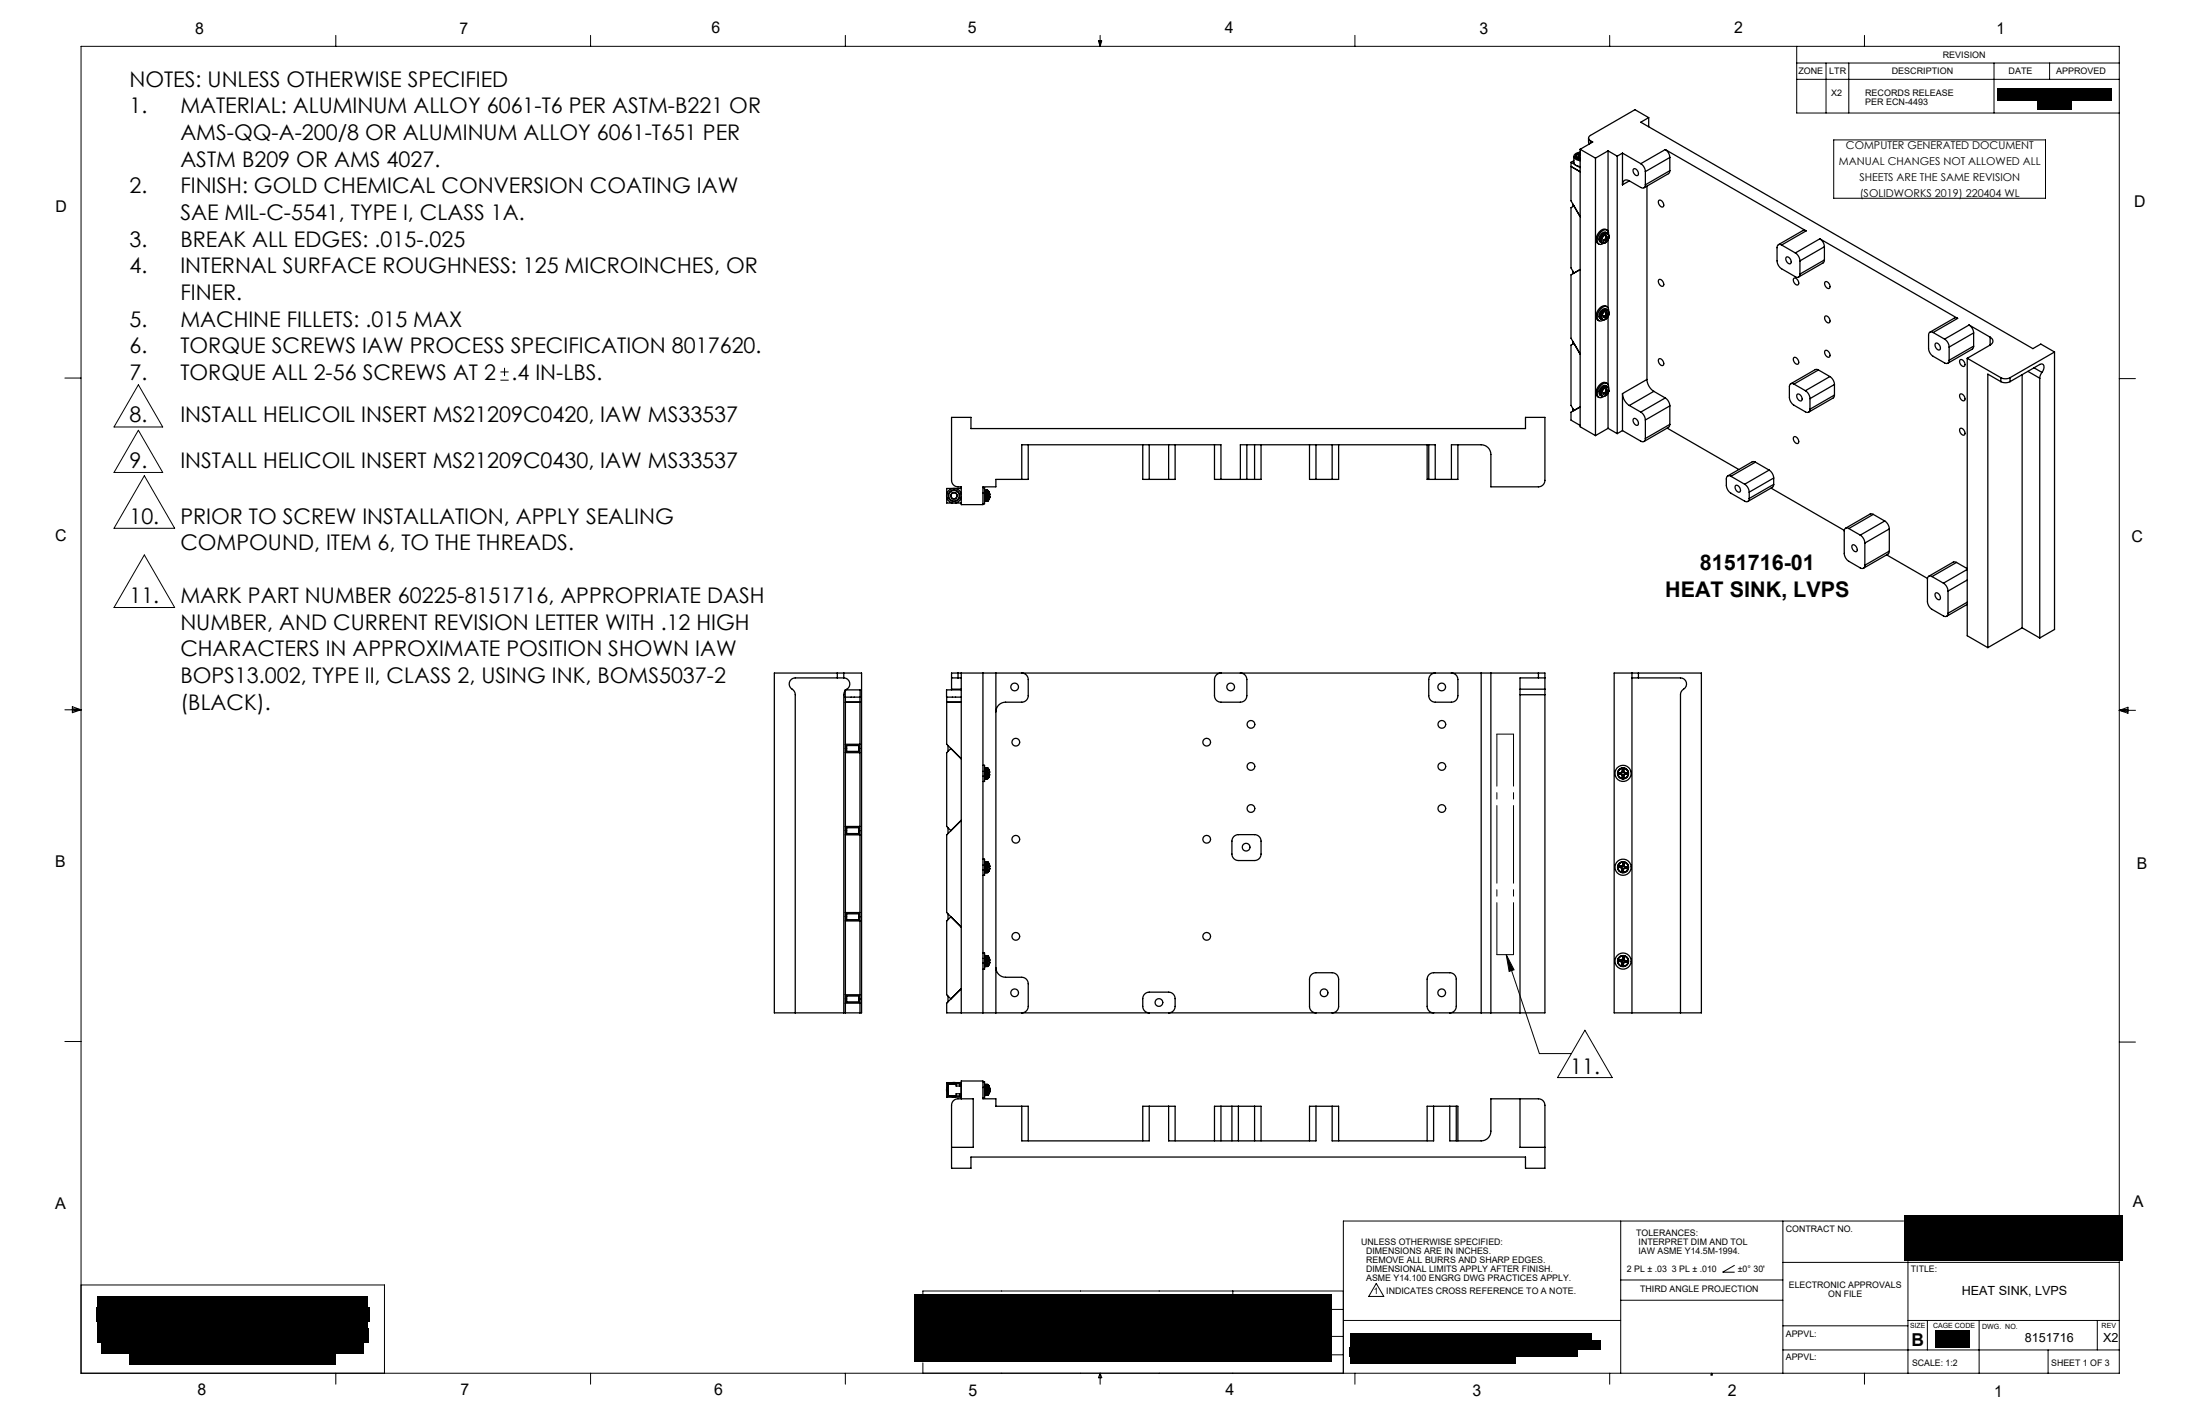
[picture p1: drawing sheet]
<svg xmlns="http://www.w3.org/2000/svg" width="432mm" height="279mm" viewBox="0 0 432 279" stroke-linecap="round" stroke-linejoin="round" font-family="sans-serif">
<g fill="none" stroke="#000" stroke-width=".2">
<path d="M65.9 6.9v2.2M115.9 6.9v2.2M165.9 6.9v2.2M215.6 8h.6l-.3 1.1zM215.7 8l.2 1.1M215.9 6.9v2.2M216 8l-.1 1.1M265.9 6.9v2.2M315.9 6.9v2.2M352.6 9.1v13.1h63.4M352.6 12.4h63.4M352.6 15.6h63.4"/>
<path d="M358.4 12.4v9.8M362.9 12.4v9.8M365.9 6.9v2.2M391.4 12.4v9.8M402.3 12.4v3.2M359.9 27.4h41.6v11.5h-41.6zM12.7 74.2h3.2M27.2 75.5l4.7 8.3h-9.5zM98.2 74.6h1.6M98.2 73h1.6M99 72.2v1.6M416 74.3h3.1"/>
<path d="M27.2 84.4l4.7 8.3h-9.5zM28.3 93.3l6 10.4h-11.9zM28.3 108.9l6 10.3h-11.9zM12.7 139.3h3.2M14.2 139l1.7 .3M14.2 138.7l1.7 .6-1.7 .5zM15.9 139.3l-1.7 .2M416 139.4h3.1M416 139.4l1.7-.6v1.1zM416 139.4l1.7 .2M417.7 139.1l-1.7 .3M295.6 187.3l6.5 19.4h6.3"/>
<path d="M295.6 187.3l1.6 3-1 .3zM12.7 204.4h3.2M311.1 202.1l5.3 9.3h-10.7zM416 204.5h3.1M318.1 239.6v29.8M349.9 239.6v29.8M373.6 239.6h-109.9v29.8M416 238.5v-229.4h-400.1v260.3h400.1v-21.9M15.9 252.1h59.6v17.3M242 253.3v.9M261.2 256.9h2.5M263.7 253.3h-82.6v.9"/>
<path d="M263.7 259.1h54.4M270.1 251.8l1.5 2.6h-3zM318.1 255.1h31.8M318.1 251.1h31.8M340.5 248.3l-2.4 1.3h2.4M349.9 247.7h66.1M374.5 247.5v21.9M374.5 259.1h41.5M378.3 259.1v5.8M388.4 259.1v10.3M411.6 259.1v5.8M65.9 269.4v2.2"/>
<path d="M115.9 269.4v2.2M165.9 269.4v2.2M181.1 267.4v2M215.9 269.4v2.2M215.9 269.4l.3 .9h-.6zM261.2 262.2h2.5M261.2 265.8h2.5M265.9 269.4v2.2M315.9 269.4v2.2M335.9 269.4l.2 .4h-.3zM349.9 264.9h66.1M349.9 260.1h24.6"/>
<path d="M365.9 269.4v2.2M402 264.9v4.5"/>
</g>
<path d="M293.8 144h3.3M293.8 187.3h3.3" fill="none" stroke="#000" stroke-width=".2" stroke-dasharray="15.2 1.3 1.3 1.3"/>
<path d="M293.8 144v43.3M297.1 144v43.3" fill="none" stroke="#000" stroke-width=".2" stroke-dasharray="15.2 1.3 1.3 1.3" stroke-dashoffset="5"/>
<g fill="#000">
<path d="M391.9 17.3h19.2v2.4h-19.2zM391.9 17.3h22.6v2.4h-22.6zM403.8 17.3h7.3v2.4h-7.3zM403.8 17.3h10.7v2.4h-10.7zM399.8 19h6.8v2.4h-6.8zM295.6 187.3l1.6 3-1 .3zM18.8 256.4h53.7v2.9h-53.7zM19.1 254.3h53.1v2.9h-53.1zM373.8 238.4h42.9v9h-42.9zM19 260.6h53.3v2.9h-53.3zM19.1 258.5h53.1v2.9h-53.1zM19.9 262.7h51.5v2.9h-51.5z"/>
<path d="M25.4 264.8h40.5v2.9h-40.5zM179.5 254.1h81.8v13.1h-81.8zM264.9 261.5h47.4v1.9h-47.4zM264.9 262.9h49.2v1.9h-49.2zM264.9 264.3h44.8v2h-44.8zM264.9 265.7h32.6v2h-32.6zM379.8 261.1h6.8v3.3h-6.8z"/>
</g>
<g fill="none" stroke="#000" stroke-width=".25">
<path d="M308.3 31.9l.8 .4M308.3 32.7l1.8 1M308.3 31.9v7.5l1.8 3.1M308.9 30.7v1.3l.2 .3M308.9 31.5l-.6 .4M309.1 32.3l.5 .3M309.6 32.6l.5 .1M309.6 32.6l.5 .3M309.6 30.3l-.4 .4M309.9 30.4l-.2 .4 .4 .2M309.9 30.4v.5M309.9 30.9h.2l-.1 .1"/>
<path d="M310.1 30.1a.67 .67 0 0 0-.7 .8l.7 .4M310.1 29.9a.98 .98 0 0 0-1.1 1 1.52 1.52 0 0 0 1.1 .6M310.1 30a.87 .87 0 0 0-.9 .8l.5 .4 .4 .1M310.1 30.4h-.2M310.1 29.3l3 1.7M310.1 29.3v54.4l3 1.8M311.8 27.1v.8l.2 .3M312.2 27.6l.4 .3-2.5 1.4M312.2 27.6v.5M313.1 31v54.5M315.6 29.6l1.8 1M315.6 29.6l-2.5 1.4"/>
<path d="M315.6 29.6v15.8M317.4 30.6v54.5M318.4 30l-1 .6M318.4 30l3.6 2.1M318.4 30v6.3M319.8 35.5a.82 .82 0 0 0-1-.1 .82 .82 0 0 0-.4 .9M319.8 35.5l2.2 1.3a.55 .55 0 0 0 .7 0 .55 .55 0 0 0 .2-.5M319.8 35.5l-1.4 .8M320.7 33.1a.88 .88 0 0 1 .7 1.3 .88 .88 0 0 1-.7-1.3zM322 32.1a1.98 1.98 0 0 1 .9 1.6M322.9 33.7v2.6M323.3 36.5v38"/>
<path d="M323.6 23.1l-2.7-1.6-8.7 5.1a.55 .55 0 0 0-.4 .5 .55 .55 0 0 0 .4 .5M323.6 23.1l-1.6 .9 77 44.4 1.6-.9 2.6 1.6M323.6 23.1v1.8M325.6 39.3a.88 .88 0 0 1 .8 1.3 .88 .88 0 0 1-.8-1.3zM326.8 29.3a1.98 1.98 0 0 1 .9 1.6M326.8 29.3l27.7 16M326.8 29.3l-4.8 2.8M327.7 33.5l-.2 .6-4.8 2.7M327.7 30.9v2.6M327.7 30.9l-4.8 2.8M327.7 33.5l-4.8 2.8M308.7 40v.5"/>
<path d="M308.7 53.2v.5M308.9 40.4l-.6 .4v11.8l.6 1 1.2-.7-1.8 1v12.5l1.8 3.1M313.8 47l.1 .3 .3 .3M313.8 47l.2 .1M313.9 47h-.1M314 47.1l.1 .3 .3 .2M314.1 46.9l-.1 .1M314.1 47.1h-.1M314.8 47l.2 .2M314.8 46.2l.6-.3a.7 .7 0 0 1 .3 1.1 1.09 1.09 0 0 1-1.1 .7 1.01 1.01 0 0 1 .2-1.5zM314.9 47l.3 .2M314.9 47h.1"/>
<path d="M315 47l.4 .2M315 47.2h.2M315.1 46.4l.3 .1M315.2 46.8l.3 .2M315.2 46.8l-.2 .2a.22 .22 0 0 0-.3 0 .22 .22 0 0 0 0 .3l.3-.1M315.2 47.2v.1M315.2 46.5l.3 .2M315.2 46.6l.4 .3M315.2 47.3l.1 .1M315.2 47.3l-.1 .2 .2-.1M315.2 46.5v.1M315.3 45.7a.99 .99 0 0 0-1.4 .8l-.1 .4 .2 .1"/>
<path d="M315.4 45.1l-.2-.1a1.84 1.84 0 0 0-1.9 2.3l.1 .3 .4 .3M315.4 46.5l.1 .2M315.4 46.5a.17 .17 0 0 0-.1-.2 .17 .17 0 0 0-.2 0 .17 .17 0 0 0 .1 .3v.2M315.4 47.2l-.1 .2M315.4 47.3l-.4 .4M315.5 45.8l-.2-.1a1.28 1.28 0 0 0-1.3 1.3M315.5 46.7l.2-.2v.2M315.5 47l-.1 .2M315.5 45.8a.99 .99 0 0 0-1.3 .9 .65 .65 0 0 0 .3 1M315.6 46.9l-.1 .1M315.6 46.6l.1 .1M315.6 47.1v13.3"/>
<path d="M315.7 46.1a.76 .76 0 0 0-.4-1 .76 .76 0 0 0-.9 .3 2.06 2.06 0 0 0-.8 2.3 .77 .77 0 0 0 1.2 0M315.7 46.7l-.1 .2M315.8 46.2l-.3-.4a1.22 1.22 0 0 0-1 1.9h.4M315.8 46.3l-.1 .5M325.6 54.8a.88 .88 0 0 1 .8 1.4 .88 .88 0 0 1-.8-1.4zM349.7 48.1a.55 .55 0 0 0-.6-.1 .55 .55 0 0 0-.3 .6v2.6a1.99 1.99 0 0 0 .9 1.5l2.7 1.6a.55 .55 0 0 0 .6 .1 .55 .55 0 0 0 .3-.6M349.7 48.1l2.7 1.5M350.7 50.4a.88 .88 0 0 1 .7 1.3 .88 .88 0 0 1-.7-1.3zM352.1 54.6a.88 .88 0 0 1 .8 1.3 .88 .88 0 0 1-.8-1.3zM352.4 49.6a1.98 1.98 0 0 1 .9 1.6M353.3 51.2v2.6M354.5 45.3l-.6-.1-4.8 2.8"/>
<path d="M354.5 45.3l-4.8 2.8M357.2 46.9a1.98 1.98 0 0 1 .9 1.5M357.2 46.9l27 15.6M357.2 46.9l-4.8 2.7M358.1 51l-.3 .6-4.8 2.8M358.1 48.4v2.6M358.1 48.4l-4.8 2.8M358.1 51l-4.8 2.8M358.3 55.3a.88 .88 0 0 1 .7 1.3 .88 .88 0 0 1-.7-1.3zM308.7 67v.5M308.9 67.4l-.6 .3v11.8l.6 1 1.2-.7-1.8 1.1v1.5l1.8 1.1M313.8 62.1l.4 .5"/>
<path d="M313.8 62.1l.2 .2M313.9 76.8a.62 .62 0 0 0 .3 .8M313.9 76.8l.1 .1M313.9 62.1h-.1M314 62.3l.4 .4M314 76.9l.1 .6 .3 .2M314.1 76.9h-.1M314.1 62.2l-.1 .1M314.1 62.1l-.1 .1M314.1 76.8h-.2M314.7 76l.5-.2 .3 .1a1.22 1.22 0 0 0-1 1.8l-.4-.4a1.59 1.59 0 0 1 .6-1.3zM314.7 77.1a.19 .19 0 0 0 0 .2 .19 .19 0 0 0 .3 0"/>
<path d="M314.7 62l.3 .2M314.7 62a.19 .19 0 0 0 0 .3 .19 .19 0 0 0 .3-.1M314.7 77.1l.3 .2M314.8 62l.3 .2M314.8 77l.3 .3M314.9 76.2l.5-.2a.9 .9 0 0 1 .1 1.3l-.5 .4h-.5a1.12 1.12 0 0 1 .4-1.5zM314.9 75.8l-.6 .7-.2 .7M314.9 62h.1M314.9 62l.5 .3M314.9 77v.1M314.9 77l.5 .3M314.9 77h.1"/>
<path d="M314.9 61.1l.6-.2a.99 .99 0 0 1 0 1.4l-.2 .2a.62 .62 0 0 1-.8 .2 1.18 1.18 0 0 1 .4-1.6zM315 62.2h.1M315 77.3h.1M315.1 61.9l.4 .2M315.1 62.4l.1 .1M315.1 76.9l.4 .2M315.1 62.2l-.1 .4 .2-.1M315.1 77.4l.2 .1M315.1 77.3v.3l.2-.1M315.2 76.5l.2 .1M315.2 76.8l.4 .2M315.2 76.6l.3 .1"/>
<path d="M315.2 61.7l.4 .3M315.2 61.5l.3 .1M315.2 61.6l.3 .1M315.3 76.6l-.1 .1M315.3 61.6h-.1M315.3 61.6l.4 .2M315.3 61.6h.1M315.3 60.7a.85 .85 0 0 0-1.3 .6l-.2 .7 .2 .2M315.3 75.7l-.1-.1a1.13 1.13 0 0 0-1.3 1.1l.2 .1a1.01 1.01 0 0 1 1.3-.9M315.3 62.5l-.4 .2M315.4 62.3l-.2 .2M315.4 77.3l-.1 .2"/>
<path d="M315.4 75.2a1.06 1.06 0 0 0-1.6 .5 1.43 1.43 0 0 0 0 2.3M315.4 60.2a1.16 1.16 0 0 0-1.7 .6 1.32 1.32 0 0 0 .1 2.1M315.4 76.6l.1 .1M315.4 76.6a.17 .17 0 0 0 0-.3 .17 .17 0 0 0-.3 .1 .17 .17 0 0 0 .1 .2v.3l-.5 .2M315.4 60.8l-.1-.1a1.38 1.38 0 0 0-1.3 1.5M315.5 62.1l-.1 .2M315.5 61.6v.1M315.5 61.6v-.1a.17 .17 0 0 0-.1-.2 .17 .17 0 0 0-.2 0 .17 .17 0 0 0 0 .3v.2l-.5 .2M315.5 77.1l-.1 .2M315.5 76.7l.2-.1v.2M315.5 61.7l.2-.1v.2M315.5 76.7l.2 .1"/>
<path d="M315.5 60.9a1.14 1.14 0 0 0-1.2 .4 1.14 1.14 0 0 0 0 1.3l.2 .1M315.6 62l-.1 .1M315.6 77l-.1 .1M315.6 62.1v13.3M315.6 77.1v6.9M315.7 61.8l-.1 .2M315.7 76.8l-.1 .2M315.7 76.1a.76 .76 0 0 0-.4-.9 .76 .76 0 0 0-1 .3 2.02 2.02 0 0 0-.6 2.3 .78 .78 0 0 0 1.1 0M315.7 61.1a.72 .72 0 0 0-.3-.9 .72 .72 0 0 0-.9 .1 2.03 2.03 0 0 0-.8 2.6 .87 .87 0 0 0 1.1-.1M315.8 61.2l-.2-.3a1.16 1.16 0 0 0-1.3 1.5l.1 .3h.5M315.8 61.3l-.1 .6M318.4 77.2a2.98 2.98 0 0 0 1.4 2.4"/>
<path d="M318.4 77.2v7.3M319.8 79.6l2.2 1.3M323.3 74.5a2.98 2.98 0 0 0 1.3 2.3M323.3 74.5l-4.9 2.7M324.6 76.8l2.2 1.3M324.6 76.8l-4.8 2.8M325.6 70.4a.88 .88 0 0 1 .8 1.3 .88 .88 0 0 1-.8-1.3zM326.8 78.1a1.98 1.98 0 0 1 .9 1.5M326.8 78.1l-4.8 2.8M327.7 79.6v3.7M327.7 79.6l-4.8 2.8M352.1 75.4a.55 .55 0 0 0-.6-.1 .55 .55 0 0 0-.3 .6v2.1a1.99 1.99 0 0 0 .9 1.5l2.3 1.3a.55 .55 0 0 0 .6 .1 .55 .55 0 0 0 .2-.6"/>
<path d="M352.1 75.4l2.3 1.3M352.1 70.1a.88 .88 0 0 1 .8 1.3 .88 .88 0 0 1-.8-1.3zM352.8 77.3a.88 .88 0 0 1 .8 1.3 .88 .88 0 0 1-.8-1.3zM354.4 76.7a1.99 1.99 0 0 1 .8 1.5M355.2 78.2v2.1M356.9 72.6l-.6-.1-4.8 2.8M356.9 72.6l2.3 1.3M356.9 72.6l-4.8 2.8M358.3 68.8a.88 .88 0 0 1 .7 1.3 .88 .88 0 0 1-.7-1.3zM358.3 62a.88 .88 0 0 1 .7 1.3 .88 .88 0 0 1-.7-1.3zM359.2 73.9a1.98 1.98 0 0 1 .9 1.5M359.2 73.9l-4.8 2.8"/>
<path d="M360.1 77.5l-.3 .6-4.8 2.8M360.1 75.4v2.1M360.1 75.4l-4.9 2.8M360.1 77.5l-4.9 2.8M379.4 65.2a.55 .55 0 0 0-.6 0 .55 .55 0 0 0-.3 .6v2.6a1.99 1.99 0 0 0 .9 1.5l2.3 1.3a.55 .55 0 0 0 .6 .1 .55 .55 0 0 0 .3-.6M379.4 65.2l2.3 1.3M379.9 67.3a.88 .88 0 0 1 .8 1.4 .88 .88 0 0 1-.8-1.4zM381.7 66.5a1.98 1.98 0 0 1 .9 1.6M382.6 68.1v2.6M384.2 62.5l-.6-.1-4.8 2.8M384.2 62.5l-4.8 2.7M384.8 70.6a.88 .88 0 0 1 .7 1.3 .88 .88 0 0 1-.7-1.3z"/>
<path d="M384.8 77.3a.88 .88 0 0 1 .7 1.3 .88 .88 0 0 1-.7-1.3zM386.1 70.3l6.6 3.8M386.1 70.3v54.4l4.1 2.4M386.5 63.8a1.99 1.99 0 0 1 .9 1.5M386.5 63.8l4.1 2.4M386.5 63.8l-4.8 2.7M387.4 67.9l-.3 .6-4.8 2.8M387.4 65.3l-4.8 2.8M387.4 67.9l-4.8 2.8M387.4 65.3v2.6M390.6 66.2a.82 .82 0 0 1 .6 .7 .82 .82 0 0 1-.6 .8M390.6 67.7l-4.5 2.6"/>
<path d="M390.6 66.2v1.5M392.7 74.1a1.98 1.98 0 0 0 1.8 0M392.7 74.9a1.99 1.99 0 0 0 1.8 0M392.7 74.1v.8M392.7 74.9l-2.5-1.5v53.7M394.5 74.1v.8M396.9 73.5v49.7M398 72.9l2.3 1.3M399.2 72.2l1.6 .9M400.3 74.2v51M400.8 73.1l-.5 1.1M400.8 73.1a1.09 1.09 0 0 0 .1-1.7l-.6 .1-5.8 3.4"/>
<path d="M403.2 69.1l-8.7 5M403.2 69.1v54.4l-2.9 1.7M185.8 97.6v1.1h1.1M186.9 96.7h.7l.3 .6-.3 .6h-.7l-.3-.6zM186.9 95.8h-1.1v1.2M187.5 95.8h1.2M187.5 98.7h1.2M188.7 97a1.46 1.46 0 0 0-2.3-.9 1.46 1.46 0 0 0 0 2.4 1.46 1.46 0 0 0 2.3-.9M192.9 95.7h.3v3.2h-.3M192.9 96.8h.1M193 96.7l-.1 .1M193.2 96.2h.3v2.2"/>
<path d="M193.2 98.4h.3M193.3 97.8h-.1M193.5 98.2l.1 .1M193.5 98.4h.1M193.6 96.2l-.1 .1M193.6 96.2v2.1M193.6 96.2h.1M193.6 96.2h.2M193.6 98.3h.2M193.8 96.2l.1 .1M193.8 96.2v2.1M193.8 96.2h.1"/>
<path d="M193.9 96.3l.2 .2M193.9 98.3h-.1M193.9 96.3v2M193.9 96.3h.1M194.1 98l-.2 .3M194.1 96.5l.1 .4M194.1 97.3l.1 .2M194.1 96.5h.1M194.2 97.7h.1M194.2 96.9l.1 .1M194.2 97.7l-.1 .3M194.2 97.2h-.1"/>
<path d="M194.2 97.5h.1M194.3 97.1h.1M194.3 97h-.1M194.3 97.5l-.1 .2M194.3 97.1l-.1 .1M194.3 97l-.1 .1a.19 .19 0 0 0-.1 .2 .19 .19 0 0 0 .2 .2M194.3 97.5l-.2 .5M194.3 97.1h-.1M200.5 94.1h-5v1.4h-2.6v3.5h-4.2v-3.5a1.44 1.44 0 0 1-1.9-1.2v-12.4h3.8v2.2h108.8v-2.2h3.8v12.4a1.27 1.27 0 0 1-1.2 1.2h-9.4v-6.3a1.91 1.91 0 0 0-1.9-1.9h-5.8v6.8M200.5 94.1v-6.8h39.1v6.8M201.8 87.3v6.8h-1.3M224.3 87.3v6.8h1.3"/>
<path d="M225.6 94.1h3.8M225.6 87.3v6.8M229.4 87.3v6.8M230.6 87.3v6.8h-1.2M238.4 87.3v6.8h1.2M239.6 94.1h3.8M243.4 94.1h1.3M243.4 94.1v-6.8h38.3v6.8M244.7 87.3v6.8M244.7 94.1h1.5M246.2 87.3v6.8M247.5 87.3v6.8h-1.3"/>
<path d="M257 87.3v6.8h1.3M258.3 94.1h3.2M258.3 87.3v6.8M261.5 87.3v6.8M262.7 87.3v6.8h-1.2M280.1 87.3v6.8h.3M280.4 94.1h1.3M280.4 87.3v6.8M281.7 94.1h3.2M286.1 87.3v6.8h-1.2M308.7 80.2v.5M315.6 84l-2.5 1.5"/>
<path d="M315.6 84l1.8 1.1M318.4 84.5l3.6 2.1a.55 .55 0 0 0 .7 0 .55 .55 0 0 0 .2-.6M318.4 84.5l-1 .6M320.7 82.1a.88 .88 0 0 1 .7 1.3 .88 .88 0 0 1-.7-1.3zM322 80.9a1.98 1.98 0 0 1 .9 1.5M322.9 82.4v3.6M327.2 84l14.1 8.1M327.7 83.3l-.2 .5-4.8 2.8M327.7 83.3l-4.8 2.7M339.7 93.5a.55 .55 0 0 0-.6-.1 .55 .55 0 0 0-.3 .6v1.2a1.99 1.99 0 0 0 .9 1.6l2.7 1.5a.55 .55 0 0 0 .7 .1 .55 .55 0 0 0 .2-.6M339.7 93.5l2.7 1.5M340.7 95.2a.88 .88 0 0 1 .8 1.4 .88 .88 0 0 1-.8-1.4z"/>
<path d="M342.4 95a1.98 1.98 0 0 1 .9 1.6M343.3 96.6v1.2M344.5 90.7l-.6-.1-4.8 2.8M344.5 90.7l2.7 1.5M344.5 90.7l-4.8 2.8M347.2 92.2a1.99 1.99 0 0 1 .9 1.6M347.2 92.2l-4.8 2.8M347.6 95.8l14.4 8.3M348.1 95l-.2 .6-4.8 2.8M348.1 93.8v1.2M348.1 93.8l-4.8 2.8M348.1 95l-4.8 2.8"/>
<path d="M352.1 85.7a.88 .88 0 0 1 .8 1.3 .88 .88 0 0 1-.8-1.3zM384.8 84a.88 .88 0 0 1 .7 1.4 .88 .88 0 0 1-.7-1.4zM362.9 103.7a.55 .55 0 0 0-.7-.1 .55 .55 0 0 0-.2 .6v4.4a1.99 1.99 0 0 0 .9 1.5l2.2 1.3a.55 .55 0 0 0 .7 .1 .55 .55 0 0 0 .2-.6M362.9 103.7l2.2 1.3M363.6 106.9a.88 .88 0 0 1 .8 1.3 .88 .88 0 0 1-.8-1.3zM365.1 105a1.98 1.98 0 0 1 .9 1.6M366 106.6v4.3M367.7 100.9h-.7l-4.8 2.7M367.7 100.9l2.2 1.3M367.7 100.9l-4.8 2.8M369.9 102.2a1.98 1.98 0 0 1 .9 1.6M369.9 102.2l-4.8 2.8"/>
<path d="M370.3 108.9l8 4.6M370.8 108.1l-.2 .6-4.8 2.8M370.8 103.8v4.3M370.8 103.8l-4.8 2.8M370.8 108.1l-4.8 2.8M379.2 113.1a.55 .55 0 0 0-.6 0 .55 .55 0 0 0-.3 .5v4.4a1.98 1.98 0 0 0 .9 1.6l2.2 1.3a.55 .55 0 0 0 .7 0 .55 .55 0 0 0 .2-.6M379.2 113.1l2.2 1.3M379.9 116.3a.88 .88 0 0 1 .8 1.4 .88 .88 0 0 1-.8-1.4zM381.4 114.4a1.99 1.99 0 0 1 .9 1.6M382.3 116v4.3M384 110.4l-.6-.1-4.8 2.8M384 110.4l2.1 1.2"/>
<path d="M384 110.4l-4.8 2.7M386.1 118.6l-4 2.3M386.1 111.7l-4.7 2.7M386.1 113.8l-3.8 2.2M386.1 118.2l-3.8 2.1M164.3 133h-8.2a1.24 1.24 0 0 0-1.2 1.1 1.24 1.24 0 0 0 .8 1.3l.4 .9v62.4M164.3 133h1.3M164.3 132.1h1.3M164.3 132.1h-12.3v66.6h17.1v-66.6h-3.5M164.3 132.1v.9M165.6 133a1.22 1.22 0 0 1 1.2 1 1.22 1.22 0 0 1-.8 1.4M165.6 132.1v.9"/>
<path d="M165.9 135.5l-.3 .8v62.4M165.9 136.8v-1.4h2.9v63.3M165.9 136.8h2.9M165.9 137.8h2.9M165.9 136.8v61.9M168.8 136.8h.1M185.8 136.8h2.9M185.8 137.8h2.9M185.8 136.8v9.2l2.9 2.9M186.8 133h1.2M186.8 133v2.2M186.8 135.2v.2"/>
<path d="M186.8 135.2h1.9M188 132.1h-1.2v.9M188 132.1h102.7M188 133h.7M188 132.1v.9M188.7 135.4h-2.9v1.4M188.7 132.1v66.6M192.9 132.1v66.6M195.5 132.1v66.6M200.5 132.1a1.27 1.27 0 0 1 1.3 1.2v3.2a1.27 1.27 0 0 1-1.3 1.3h-3.1a1.91 1.91 0 0 0-1.9 1.9M239.6 132.1a1.27 1.27 0 0 0-1.2 1.2v3.2a1.27 1.27 0 0 0 1.2 1.3h3.8a1.27 1.27 0 0 0 1.3-1.3v-3.2a1.27 1.27 0 0 0-1.3-1.2M281.7 132.1a1.27 1.27 0 0 0-1.3 1.2v3.2a1.27 1.27 0 0 0 1.3 1.3h3.2a1.27 1.27 0 0 0 1.2-1.3v-3.2a1.27 1.27 0 0 0-1.2-1.2"/>
<path d="M290.7 132.1h1.9M290.7 132.1v66.6M292.6 132.1h9.4M292.6 132.1v66.6M298.3 135.2h4.9M298.3 136.3h4.9M302 133h1.2M302 132.1h1.2v.9M302 132.1v.9M302 133h-3.7v65.7M303.2 133v2.2M303.2 135.2v1.1"/>
<path d="M303.2 136.3v62.4h-10.6M320.3 133h1.3M320.3 132.1h1.3M320.3 132.1h-3.5v66.6h17.1v-66.6h-12.3M320.3 132.1v66.6M321.6 133h8.2a1.24 1.24 0 0 1 1.2 1.1 1.24 1.24 0 0 1-.8 1.3l-.4 .9v62.4M321.6 132.1v.9M396.9 123.2l-6.7 3.9M396.9 123.2l3.4 2M165.9 146.9h.3M165.9 147.7h2.9M165.9 146h2.9"/>
<path d="M166.2 146.3h2.3v1.1h-2.3zM168.5 146.9h.3M186.1 146.3v1.1M186.6 146.9l-.8 .8v14.5l.8 .8M192.9 150.2h.3v3.1h-.3M192.9 152.3h.1M192.9 151.3h.1M193.2 150.7h.3v1M193.2 151.7h.3M193.2 151.8h.3M193.3 152.2l-.1 .1M193.3 151.7v.1"/>
<path d="M193.3 151.2l-.1 .1M193.4 151.7l-.1 .1M193.5 152.7l.1 .1M193.5 151.8v1h-.3M193.5 151.7v.1M193.6 150.7l-.1 .1M193.6 150.7v2.1M193.6 152.8h.2M193.6 150.7h.2M193.8 150.7h.1M193.8 150.7v2.1M193.9 152.7l-.1 .1"/>
<path d="M193.9 150.7l.3 .9a.21 .21 0 0 0-.1 .2 .21 .21 0 0 0 .1 .2l-.3 .7M193.9 150.7v2M317.5 151.7a1.09 1.09 0 0 1 1.6-.9 1.09 1.09 0 0 1 0 1.9 1.09 1.09 0 0 1-1.6-.9M317.8 151.6v.3M317.8 151.9h.4M317.8 151.6h.2M318 151.8l-.2 .1M318 151.6v.2M318 151.8h.2M318 151.6h.2M318.2 151.6h-.4M318.2 151.9l.1 .1"/>
<path d="M318.2 151.6h.1M318.2 151.8v.1M318.2 151.8l.2 .1M318.3 151.5l-.1 .1M318.3 152l.1 .1M318.3 151.5l.1 .1M318.4 151.9l-.1 .1M318.4 151.6h-.2M318.4 151.9l.1 .2M318.4 151.3l-.1 .2M318.4 152.1v.4M318.4 151.3l.1 .1"/>
<path d="M318.4 151h.3M318.4 151v.3M318.4 152.5h.3M318.4 151l.1 .1M318.5 152.3h.2M318.5 151.1h.2M318.5 151.1v.3M318.5 152.1v.2M318.5 151.4l-.1 .2M318.5 152.1h-.1M318.5 152.3l-.1 .2M318.7 152.3v.2"/>
<path d="M318.7 152.1h.1M318.7 151.4v.2M318.7 151.1v.3M318.7 152.1v.2M318.7 151v.3M318.7 151v.1M318.7 151.3l.1 .2M318.7 152.1v.4M318.7 151.3v.1M318.7 151.9l.1 .1M318.7 151.9v.2M318.7 151.6h.2"/>
<path d="M318.8 151.5l.2 .1M318.8 152l-.1 .1M318.8 151.5l-.1 .1M318.9 151.8h.3M318.9 151.8l-.2 .1M318.9 151.8l.1 .1M318.9 151.6h.3M319 151.9l-.2 .1M319 151.6h.3M319 151.6h-.1M319.2 151.6v.2M319.2 151.8l.1 .1"/>
<path d="M319.3 151.9h-.3M319.3 151.6v.3M319.3 151.6h-.1M165.9 163.8h2.9M165.9 179h2.9M165.9 163h.3M165.9 162.2h2.9M165.9 179.9h.3M166.2 162.4h2.3v1.2h-2.3zM166.2 179.3h2.3v1.1h-2.3zM168.5 163h.3M168.5 179.9h.3"/>
<path d="M186.1 162.4v1.2M186.1 179.3v1.1M186.6 179.9l-.8 .8v14.5l.8 .8M188.7 161l-2.9 2.8v15.2l2.9 2.9M192.9 168.6h.3v3.1h-.3M192.9 170.7h.1M192.9 169.7v.1M193.2 169.1h.3v1.1M193.2 170.2h.3M193.2 170.3h.3M193.3 170.6l-.1 .1M193.3 169.6l-.1 .2"/>
<path d="M193.3 170.2v.1M193.4 170.2h.1M193.5 171.1l.1 .1M193.5 170.3v1h-.3M193.5 170.2v.1M193.6 169.1l-.1 .1M193.6 169.1v2.1M193.6 169.1h.2M193.6 171.2h.2M193.6 171.2h.1M193.8 169.1l.1 .1M193.8 169.1v2.1"/>
<path d="M193.8 171.2h.1M193.9 171.2h-.1M193.9 169.2l.2 .2M193.9 169.2v2M193.9 171.2h.1M194.1 170.9l-.2 .3M194.1 169.4h.1M194.1 169.4l.2 .5M194.2 170.6h.1M194.2 170.1h-.1M194.2 169.9h-.1l.2 .4-.2 .6M194.2 170.6l-.1 .3"/>
<path d="M194.2 169.9l-.1 .1h.2M194.2 170.4h.1M194.2 169.9l.1 .1M194.3 170.4h.1M194.3 170l-.1 .1M194.3 169.9h-.1M194.3 170.4l-.1 .2M242.2 164.1l.9-.3h3.1a1.27 1.27 0 0 1 1.3 1.2v2.6a1.27 1.27 0 0 1-1.3 1.2h-3.1a1.27 1.27 0 0 1-1.3-1.2v-2.8zM317.5 170.2a.97 .97 0 0 1 .7-1.1 1.09 1.09 0 0 1 1.4 .8 1.09 1.09 0 0 1-.8 1.3 1.09 1.09 0 0 1-1.3-.9M317.8 170.2h.3M317.9 169.9h.3M317.9 169.9l-.1 .3"/>
<path d="M317.9 169.9l.1 .1M317.9 170.2h-.1M317.9 170.2h.3M318 170l-.1 .2M318 170h.2M318.1 170.2l.2 .1M318.2 170.2h-.1M318.2 170.2l.2 .1M318.2 169.9v.1M318.3 170.3v.2M318.3 170.9h.3M318.3 170.5v.4"/>
<path d="M318.4 170.3h-.1M318.4 170.3v.2M318.4 170.7l.2 .1M318.4 170.7l-.1 .2M318.4 169.9h-.2M318.4 169.9h.1M318.4 170.5h-.1M318.4 170.5v.2M318.4 169.9l-.2 .1M318.5 169.7l-.1 .2M318.5 169.7v.1M318.5 169.8l-.1 .1"/>
<path d="M318.5 169.4l.3 .1M318.5 169.4v.3M318.5 169.4l.1 .1M318.6 169.5l.2 .1M318.6 169.5l-.1 .3M318.6 170.8v.1M318.6 170.6h.1M318.6 170.6v.2M318.7 170.6l-.1 .3M318.7 170.4h.1M318.7 170.4l-.1 .2M318.7 169.8l.1 .2"/>
<path d="M318.7 170.4v.2M318.8 169.6l-.1 .2M318.8 170l.2 .1M318.8 169.8v.2M318.8 169.8h-.1M318.8 169.5v.3M318.8 169.5v.1M318.8 170h.1M318.9 170.3l-.2 .1M318.9 170.3v.1M318.9 170.3l.2 .1M318.9 170.4h-.2"/>
<path d="M318.9 170.4h.4M319 170.1l.2 .1M319 170.1h.3M319 170.1h.1M319.1 170.4h.2M319.2 170.2l-.1 .2M319.3 170.1v.3M319.3 170.1l-.1 .1M165.9 196h.3M165.9 195.2h2.9M165.9 180.7h2.9M165.9 196.8h2.9"/>
<path d="M166.2 195.4h2.3v1.2h-2.3zM168.5 196h.3M186.1 195.4v1.2M188.7 194l-2.9 2.8v1.9h104.9M192.9 187h.3v3.2h-.3M192.9 188h.1M192.9 189h.1M193.2 189l.1 .1M193.2 188l.1 .1M193.2 187.5h.3v.7M193.2 188.2h.3M193.2 188.3h.3"/>
<path d="M193.5 189.5l.1 .1M193.5 188.3v1.4h-.3M193.5 188.2v.1M193.6 187.5l-.1 .2M193.6 187.5v2.1M193.6 187.5h.2M193.6 189.6h.2M193.8 187.5l.1 .1M193.8 187.5v2.1M193.9 189.6h-.1M193.9 187.6l.2 .2M193.9 187.6v2"/>
<path d="M194.1 189.3l-.2 .3M194.1 188.4l.1 .6M194.1 189.3h.1M194.1 187.8h.1M194.1 187.8l.2 .5M194.1 188.4h.1M194.2 189h.1M194.2 189l-.1 .3M194.2 188.5h-.1M194.2 188.4h-.1M194.2 188.8h.1M194.2 188.3l.1 .1"/>
<path d="M194.3 188.8l-.1 .2M194.3 188.4l-.1 .1M194.3 188.3l-.1 .1M194.3 188.4h-.1M195.5 189.8a1.91 1.91 0 0 0 1.9 1.9h3.1a1.27 1.27 0 0 1 1.3 1.3v4.5a1.27 1.27 0 0 1-1.3 1.2M225.6 198.7a1.27 1.27 0 0 1-1.3-1.2v-1.6a1.27 1.27 0 0 1 1.3-1.2h3.8a1.27 1.27 0 0 1 1.2 1.2v1.6a1.27 1.27 0 0 1-1.2 1.2M258.3 198.7a1.27 1.27 0 0 1-1.3-1.2v-5.4a1.27 1.27 0 0 1 1.3-1.2h3.2a1.27 1.27 0 0 1 1.2 1.2v5.4a1.27 1.27 0 0 1-1.2 1.2M281.4 198.7a1.27 1.27 0 0 1-1.3-1.2v-5.4a1.27 1.27 0 0 1 1.3-1.2h3.2a1.27 1.27 0 0 1 1.2 1.2v5.4a1.27 1.27 0 0 1-1.2 1.2M290.7 198.7h1.9M317.5 188.3h.1M317.6 188.2a.97 .97 0 0 1 1-.7 1.09 1.09 0 0 1 1 1.2 1.09 1.09 0 0 1-1.2 .9 1.09 1.09 0 0 1-.9-1.3M317.8 188.6l.4 .1"/>
<path d="M317.8 188.4h.4M317.8 188.4v.2M317.8 188.4h.2M317.9 188.6h-.1M317.9 188.6h.3M318 188.4l-.1 .2M318 188.4h.2M318.2 188.7l.1 .1M318.2 188.6v.1M318.2 188.6l.2 .1M318.2 188.4h.1M318.3 188.8l.1 .2"/>
<path d="M318.3 189.3h.3M318.4 188.7l-.1 .1M318.4 188.7v.2M318.4 188.3l-.2 .1M318.4 188.3v.1M318.4 189l-.1 .3M318.4 188.4h-.2M318.4 189.2h.2M318.4 189.2l-.1 .1M318.4 188.9v.1M318.4 188.9v.3M318.5 188.2l-.1 .1"/>
<path d="M318.5 188.2h.1M318.5 187.8l.3 .1M318.5 187.8v.4M318.5 187.8v.2M318.5 188.2l-.1 .2M318.5 188h.2M318.5 188v.2M318.6 189.2v.1M318.6 189h.1M318.6 189v.2M318.7 189l-.1 .3M318.7 188.2l.1 .2"/>
<path d="M318.7 188v.2M318.7 188.8h.1M318.7 188.8l-.1 .2M318.8 188.2v.2M318.8 188.2h-.1M318.8 188.8l-.1 .2M318.8 188.4l.2 .1M318.8 187.9v.3M318.8 187.9l-.1 .1M318.8 188.4h.1M318.9 188.7l-.2 .1M318.9 188.7v.1"/>
<path d="M318.9 188.7h.3M318.9 188.8h-.1M318.9 188.8h.4M319 188.5h.2M319 188.5h.3M319 188.5h.1M319.2 188.7l.1 .1M319.2 188.5v.2M319.3 188.5v.3M319.3 188.5h-.1M185.8 213.5v.7M186.9 215.3h.6"/>
<path d="M186.9 212.4h.6M187.7 212.7v.4h1M188.4 213.1v-.4h-2.3v2.3h2.3v-.4M188.7 212.4h-2.9v2.9h2.9M188.7 215.6v-3.5h4.2v3.5h2.6v1.5h5M188.7 214.6h-1v.4M192.9 212.3h.3v3.1h-.3M193 213.3l-.1 .1M193.2 213.3h.1M193.2 212.8h.3v2.1h-.3M193.3 214.4h.1M193.5 214.8l.1 .1"/>
<path d="M193.6 212.8l-.1 .1 .1-.1M193.6 212.8v2.1M193.6 212.8h.1M193.6 212.8h.2M193.6 214.9h.2M193.8 212.8h.1M193.8 212.8v2.1M193.9 214.9h-.1M193.9 212.8l.2 .3M193.9 212.8v2.1M193.9 212.8h.1M194.1 214.6l-.2 .3"/>
<path d="M194.1 213.1l.2 .5M194.1 213.9h.1M194.1 213.6l.1 .1M194.1 213.6v.3l.1 .1M194.1 214.6h.1M194.1 213.1h.1M194.2 214.3h.1M194.2 214.3l-.1 .3M194.2 213.8h-.1M194.2 213.9l-.1 .7M194.2 213.7l-.1 .1M194.2 213.8h.1"/>
<path d="M194.2 213.7h-.1M194.2 214.1h.1M194.2 213.6h.1M194.3 214.1l-.1 .2M194.3 213.7l-.1 .1M194.3 213.6l-.1 .1M194.3 213.7h-.1M194.3 213.6h-.1M200.5 217.1h1.3v6.7M200.5 217.1v6.7h25.1v-6.7M225.6 217.1h-1.3v6.7M225.6 217.1h3.8"/>
<path d="M229.4 217.1h1.2v6.7M229.4 217.1v6.7h28.9v-6.7M239.6 217.1h-1.2v6.7M239.6 217.1v6.7M239.6 217.1h2.2M241.8 217.1h1.3M241.8 217.1v6.7M243.1 217.1h3.1M243.1 217.1v6.7M246.2 217.1h1.3v6.7M246.2 217.1v6.7M258.3 217.1h-1.3v6.7"/>
<path d="M258.3 217.1h3.2M261.5 217.1h1.2v6.7M261.5 217.1v6.7h19.9v-6.7M281.4 217.1h-1.3v6.7M281.4 217.1h3.2M284.6 217.1v6.7h6.1a1.91 1.91 0 0 0 1.9-1.9v-6.3h9.4a1.27 1.27 0 0 1 1.2 1.3v12.3h-3.8v-2.2h-108.8v2.2h-3.8v-12.3a1.27 1.27 0 0 1 1.2-1.3h3v9.5h-4.2M284.6 217.1h1.2M285.8 217.1h.3v6.7M285.8 217.1v6.7M298.3 215.6v9.5h4.9"/>
<circle cx="187.2" cy="97.3" r="1.16"/>
<circle cx="187.2" cy="97.3" r=".6"/>
<circle cx="187.2" cy="97.3" r="1.02"/>
<circle cx="199.1" cy="134.8" r=".76"/>
<circle cx="241.5" cy="134.8" r=".76"/>
<circle cx="283" cy="134.8" r=".76"/>
<circle cx="199.4" cy="145.6" r=".76"/>
<circle cx="236.8" cy="145.6" r=".76"/>
<circle cx="245.5" cy="142.1" r=".76"/>
<circle cx="245.5" cy="150.4" r=".76"/>
<circle cx="245.5" cy="158.6" r=".76"/>
<circle cx="283" cy="142.1" r=".76"/>
<circle cx="283" cy="150.4" r=".76"/>
<circle cx="283" cy="158.6" r=".76"/>
<circle cx="318.6" cy="151.7" r="1.06"/>
<circle cx="318.6" cy="151.7" r="1.01"/>
<circle cx="318.6" cy="151.7" r="1.59"/>
<circle cx="199.4" cy="164.7" r=".76"/>
<circle cx="236.8" cy="164.7" r=".76"/>
<circle cx="244.6" cy="166.2" r=".76"/>
<circle cx="318.6" cy="170.2" r="1.59"/>
<circle cx="318.6" cy="170.2" r="1.06"/>
<circle cx="318.6" cy="170.2" r="1.01"/>
<circle cx="199.1" cy="194.8" r=".76"/>
<circle cx="199.4" cy="183.7" r=".76"/>
<circle cx="227.5" cy="196.7" r=".76"/>
<circle cx="236.8" cy="183.7" r=".76"/>
<circle cx="259.9" cy="194.8" r=".76"/>
<circle cx="283" cy="194.8" r=".76"/>
<circle cx="318.6" cy="188.6" r="1.59"/>
<circle cx="318.6" cy="188.6" r="1.01"/>
<circle cx="318.6" cy="188.6" r="1.06"/>
</g>
<g font-size="4.2">
<text x="25.4" y="17">NOTES: UNLESS OTHERWISE SPECIFIED</text>
<text x="25.4" y="22.2">1.</text>
<text x="35.4" y="22.2">MATERIAL: ALUMINUM ALLOY 6061-T6 PER ASTM-B221 OR</text>
<text x="35.4" y="27.5">AMS-QQ-A-200/8 OR ALUMINUM ALLOY 6061-T651 PER</text>
<text x="35.4" y="32.7">ASTM B209 OR AMS 4027.</text>
<text x="25.4" y="37.9">2.</text>
<text x="35.4" y="37.9">FINISH: GOLD CHEMICAL CONVERSION COATING IAW</text>
<text x="35.4" y="43.2">SAE MIL-C-5541, TYPE I, CLASS 1A.</text>
<text x="25.4" y="48.4">3.</text>
<text x="25.4" y="53.6">4.</text>
<text x="35.4" y="48.4">BREAK ALL EDGES: .015-.025</text>
<text x="35.4" y="53.6">INTERNAL SURFACE ROUGHNESS: 125 MICROINCHES, OR</text>
<text x="35.4" y="58.9">FINER.</text>
<text x="25.4" y="64.1">5.</text>
<text x="35.4" y="64.1">MACHINE FILLETS: .015 MAX</text>
<text x="25.4" y="69.3">6.</text>
<text x="35.4" y="69.3">TORQUE SCREWS IAW PROCESS SPECIFICATION 8017620.</text>
<text x="25.4" y="74.6">7.</text>
<text x="35.4" y="74.6">TORQUE ALL 2-56 SCREWS AT 2</text>
<text x="100.4" y="74.6">.4 IN-LBS.</text>
<text x="25.4" y="82.9">8.</text>
<text x="35.4" y="82.9">INSTALL HELICOIL INSERT MS21209C0420, IAW MS33537</text>
<text x="25.4" y="91.8">9.</text>
<text x="35.4" y="91.8">INSTALL HELICOIL INSERT MS21209C0430, IAW MS33537</text>
<text x="25.4" y="102.7">10.</text>
<text x="35.4" y="102.7">PRIOR TO SCREW INSTALLATION, APPLY SEALING</text>
<text x="35.4" y="108">COMPOUND, ITEM 6, TO THE THREADS.</text>
<text x="333.6" y="111.9">8151716-01</text>
<text x="25.4" y="118.3">11.</text>
<text x="35.4" y="118.3">MARK PART NUMBER 60225-8151716, APPROPRIATE DASH</text>
<text x="326.8" y="117.1">HEAT SINK, LVPS</text>
<text x="35.4" y="123.5">NUMBER, AND CURRENT REVISION LETTER WITH .12 HIGH</text>
<text x="35.4" y="128.7">CHARACTERS IN APPROXIMATE POSITION SHOWN IAW</text>
<text x="35.4" y="134">BOPS13.002, TYPE II, CLASS 2, USING INK, BOMS5037-2</text>
<text x="35.4" y="139.2">(BLACK).</text>
<text x="308.2" y="210.8">11.</text>
</g>
<text font-size="3.5" x="375.2" y="264.1">B</text>
<g font-size="3.2">
<text x="38.3" y="6.6">8</text>
<text x="90.2" y="6.7">7</text>
<text x="139.7" y="6.5">6</text>
<text x="190" y="6.5">5</text>
<text x="240.4" y="6.5">4</text>
<text x="290.4" y="6.7">3</text>
<text x="340.4" y="6.5">2</text>
<text x="391.9" y="6.7">1</text>
<text x="10.9" y="41.5">D</text>
<text x="418.9" y="40.7">D</text>
<text x="10.9" y="106.2">C</text>
<text x="418.4" y="106.4">C</text>
<text x="10.8" y="170.2">B</text>
<text x="419.4" y="170.5">B</text>
<text x="10.8" y="237.2">A</text>
<text x="418.6" y="236.7">A</text>
<text x="38.8" y="273.8">8</text>
<text x="90.4" y="273.8">7</text>
<text x="140.2" y="273.8">6</text>
<text x="190.1" y="273.9">5</text>
<text x="240.5" y="273.8">4</text>
<text x="289" y="273.8">3</text>
<text x="339.1" y="273.8">2</text>
<text x="391.4" y="274.1">1</text>
</g>
<g font-size="2.5">
<text x="385" y="254.1">HEAT SINK, LVPS</text>
<text x="397.4" y="263.3">8151716</text>
<text x="412.8" y="263.3">X2</text>
</g>
<g font-size="2.1">
<text x="362.3" y="29.2">COMPUTER GENERATED DOCUMENT</text>
<text x="360.9" y="32.4">MANUAL CHANGES NOT ALLOWED ALL</text>
<text x="364.9" y="35.5">SHEETS ARE THE SAME REVISION</text>
<text x="365" y="38.6">(SOLIDWORKS 2019) 220404 WL</text>
</g>
<g font-size="1.8">
<text x="381.3" y="11.4">REVISION</text>
<text x="353" y="14.4">ZONE</text>
<text x="359" y="14.4">LTR</text>
<text x="371.3" y="14.4">DESCRIPTION</text>
<text x="394.2" y="14.6">DATE</text>
<text x="403.6" y="14.6">APPROVED</text>
<text x="359.4" y="18.8">X2</text>
<text x="366.1" y="18.8">RECORDS RELEASE</text>
<text x="366.1" y="20.5">PER ECN-4493</text>
<text x="267.2" y="244.4">UNLESS OTHERWISE SPECIFIED:</text>
<text x="321.1" y="242.6">TOLERANCES:</text>
<text x="321.6" y="244.4">INTERPRET DIM AND TOL</text>
<text x="350.5" y="241.7">CONTRACT NO.</text>
<text x="268.1" y="246.1">DIMENSIONS ARE IN INCHES.</text>
<text x="268.1" y="249.7">DIMENSIONAL LIMITS APPLY AFTER FINISH.</text>
<text x="268.1" y="251.4">ASME Y14.100 ENGRG DWG PRACTICES APPLY.</text>
<text x="268.1" y="247.9">REMOVE ALL BURRS AND SHARP EDGES.</text>
<text x="319.3" y="249.5">2 PL ± .03 3 PL ± .010</text>
<text x="321.6" y="246.1">IAW ASME Y14.5M-1994.</text>
<text x="341.1" y="249.5">±0° 30'</text>
<text x="375.1" y="249.5">TITLE:</text>
<text x="269.7" y="254">1</text>
<text x="272.1" y="254">INDICATES CROSS REFERENCE TO A NOTE.</text>
<text x="321.9" y="253.5">THIRD ANGLE PROJECTION</text>
<text x="351.1" y="252.7">ELECTRONIC APPROVALS</text>
<text x="358.8" y="254.4">ON FILE</text>
<text x="350.5" y="262.3">APPVL:</text>
<text x="350.5" y="266.9">APPVL:</text>
<text x="375.3" y="268.1">SCALE: 1:2</text>
<text x="402.6" y="268.1">SHEET 1 OF 3</text>
</g>
<g font-size="1.4">
<text x="374.9" y="260.6">SIZE</text>
<text x="379.4" y="260.6">CAGE CODE</text>
<text x="389.1" y="260.7">DWG. NO.</text>
<text x="412.5" y="260.6">REV</text>
</g>
</svg>
